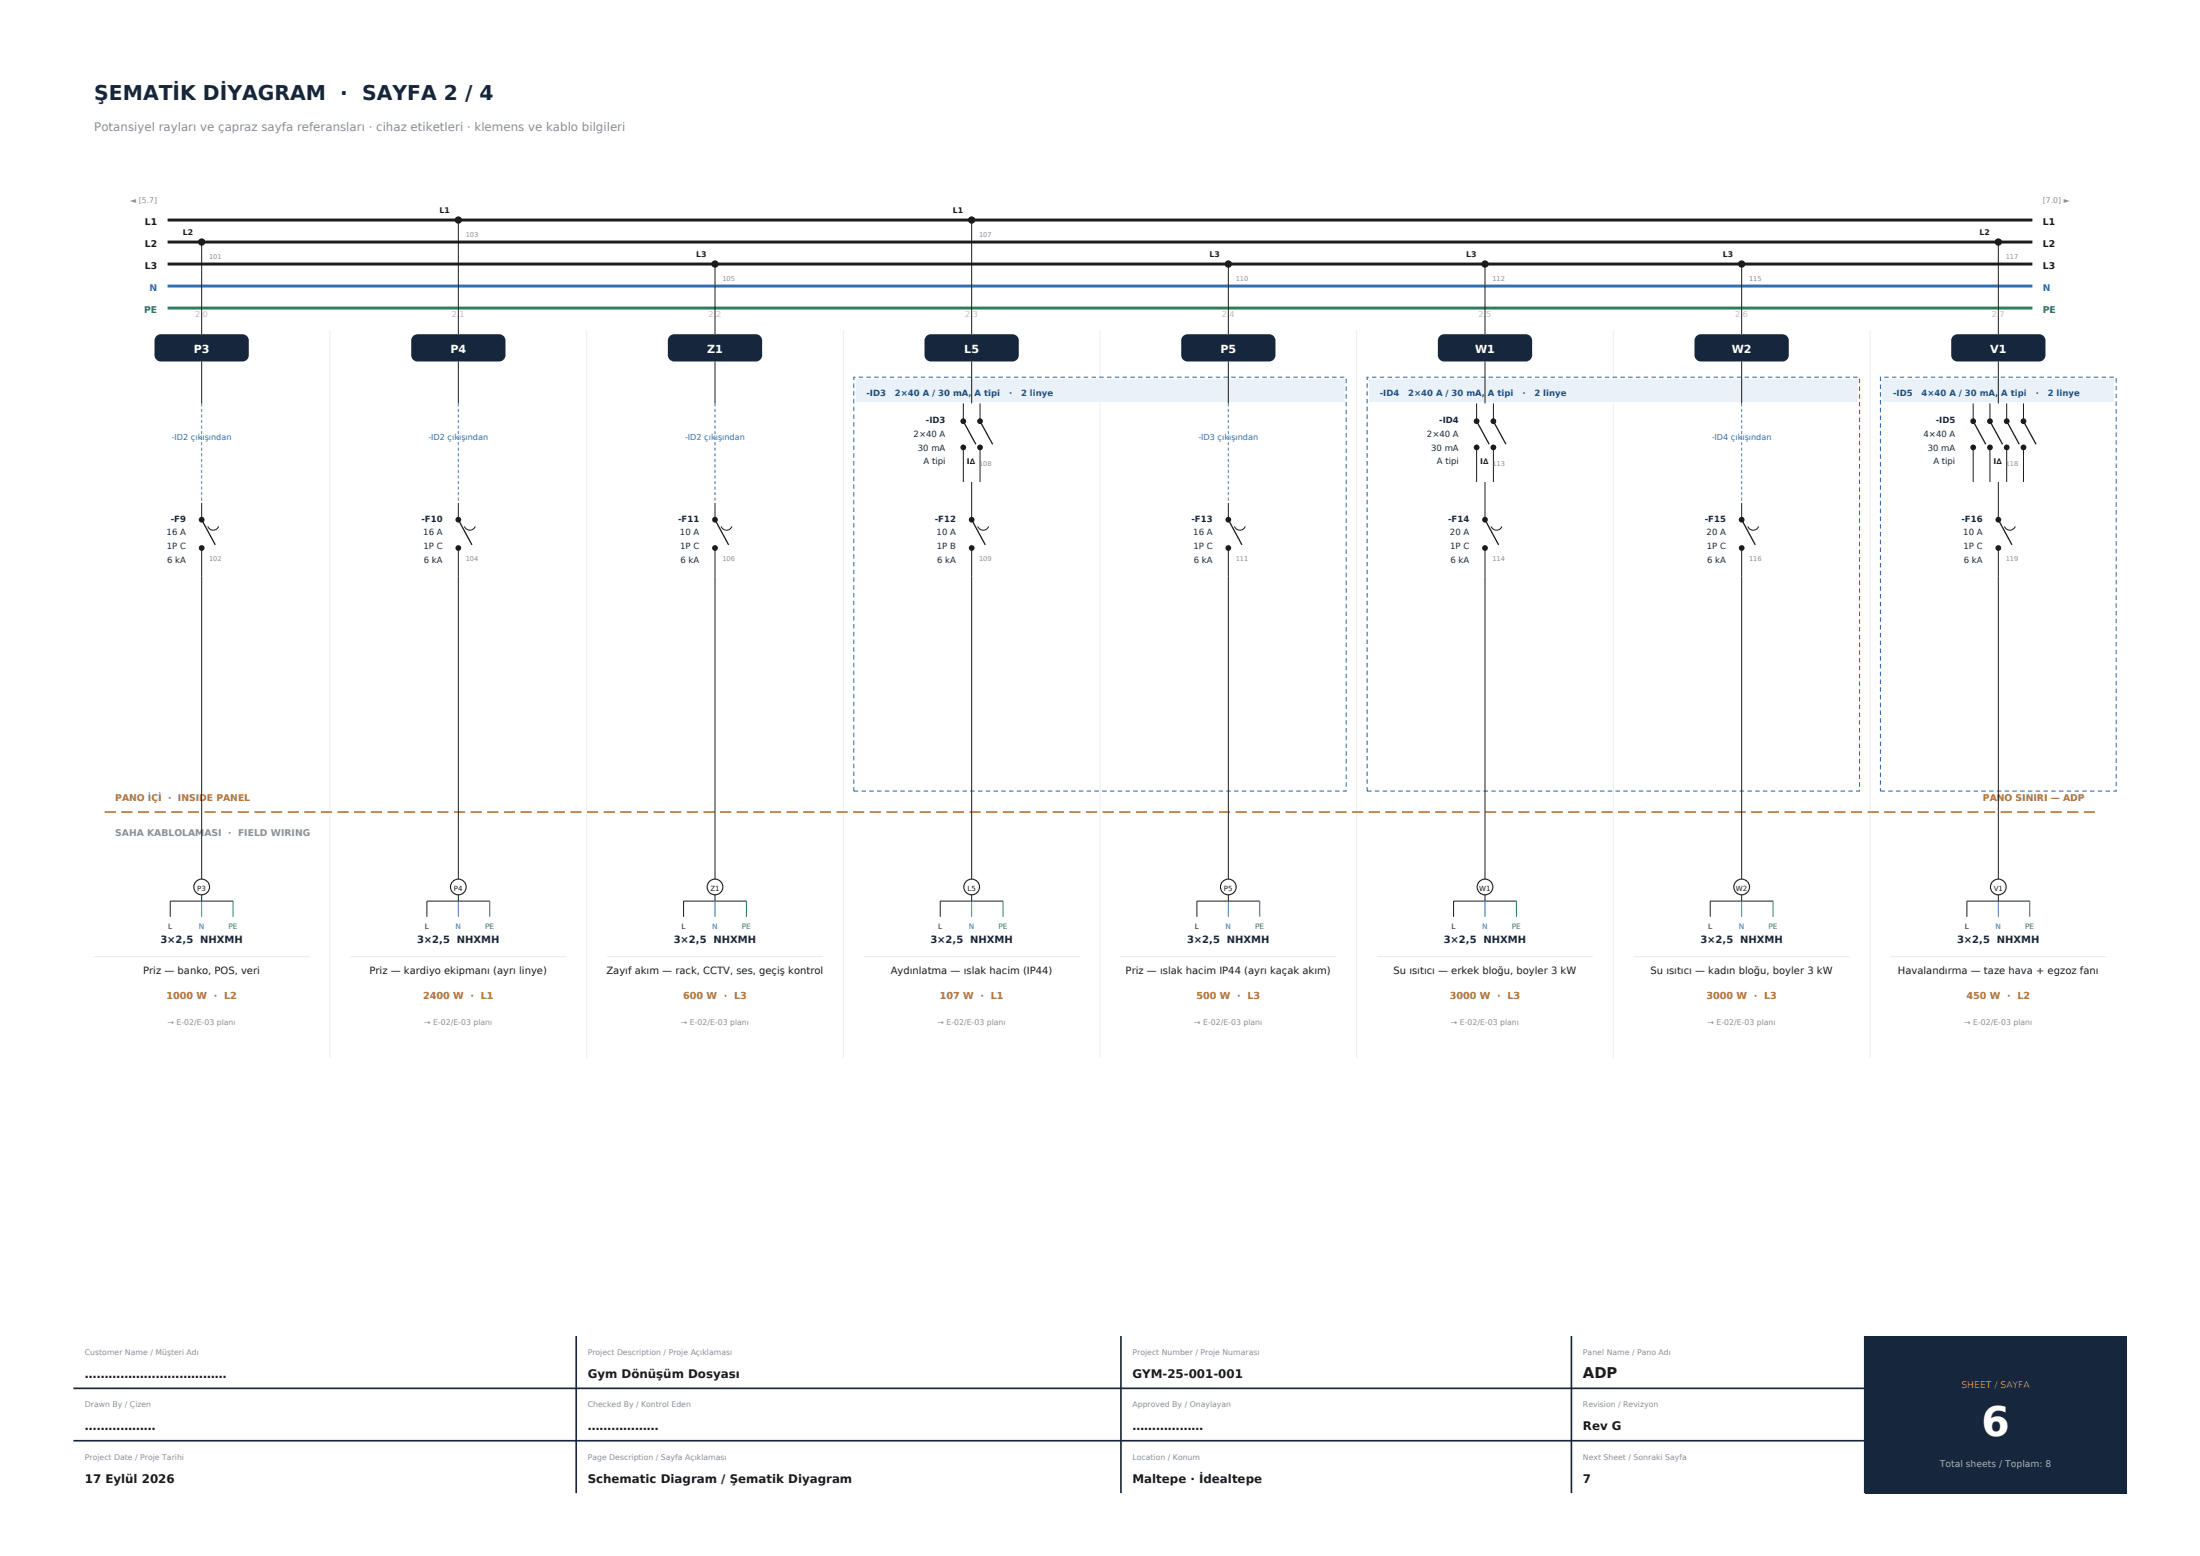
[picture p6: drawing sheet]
<svg xmlns="http://www.w3.org/2000/svg" width="420mm" height="297mm" viewBox="0 0 420 297" stroke-linecap="round" stroke-linejoin="round" font-family="sans-serif">
<path d="M110 255v30M214 255v30M300 255v30M356 255v30M14 275h342M14 265h342" fill="none" stroke="#16273d" stroke-width=".32"/>
<path d="M356 255h50v30h-50z" fill-rule="evenodd" fill="#16273d"/>
<path d="M32 42h356M32 46.2h356M32 50.4h356" fill="none" stroke="#1c1c1c" stroke-width=".56"/>
<path d="M32 54.6h356" fill="none" stroke="#2f6fb3" stroke-width=".56"/>
<path d="M32 58.8h356" fill="none" stroke="#2e7d5b" stroke-width=".56"/>
<path d="M63 63v139M112 63v139M161 63v139M210 63v139M259 63v139M308 63v139M357 63v139" fill="none" stroke="#edeff2" stroke-width=".19"/>
<path d="M163 72h94v79h-94z" fill="none" stroke="#2f6fb3" stroke-width=".21" stroke-dasharray=".8 .6" stroke-linecap="butt"/>
<path d="M163.4 72.4h93.2v4.2h-93.2z" fill-rule="evenodd" fill="#eaf1f8"/>
<path d="M261 72h94v79h-94z" fill="none" stroke="#2f6fb3" stroke-width=".21" stroke-dasharray=".8 .6" stroke-linecap="butt"/>
<path d="M261.4 72.4h93.2v4.2h-93.2z" fill-rule="evenodd" fill="#eaf1f8"/>
<path d="M359 72h45v79h-45z" fill="none" stroke="#2f6fb3" stroke-width=".21" stroke-dasharray=".8 .6" stroke-linecap="butt"/>
<path d="M359.4 72.4h44.2v4.2h-44.2z" fill-rule="evenodd" fill="#eaf1f8"/>
<path d="M20 155h380" fill="none" stroke="#b87333" stroke-width=".32" stroke-dasharray="2.1 1.1" stroke-linecap="butt"/>
<path d="M30 64l.7-.2h15.6a1.2 1.2 0 0 1 1.2 1.2v2.8a1.2 1.2 0 0 1-1.2 1.2h-15.6a1.2 1.2 0 0 1-1.2-1.2v-2.8l.1-.4z" fill-rule="evenodd" fill="#16273d"/>
<path d="M38.5 46.2v17.6" fill="none" stroke="#1c1c1c" stroke-width=".19"/>
<circle cx="38.5" cy="46.2" r=".7" fill="#1c1c1c"/>
<path d="M38.5 69v8M38.5 96v3.2" fill="none" stroke="#1c1c1c" stroke-width=".19"/>
<path d="M38.5 77v19" fill="none" stroke="#2f6fb3" stroke-width=".19" stroke-dasharray=".6 .5" stroke-linecap="butt"/>
<path d="M38.5 99.2l2.6 4.8" fill="none" stroke="#1c1c1c" stroke-width=".25"/>
<circle cx="38.5" cy="99.2" r=".55" fill="#1c1c1c"/>
<path d="M38.5 104.6v5.4" fill="none" stroke="#1c1c1c" stroke-width=".19"/>
<circle cx="38.5" cy="104.6" r=".55" fill="#1c1c1c"/>
<path d="M38.5 110v57M39.7 100.5a1.1 1.1 0 0 0 1 .7 1.1 1.1 0 0 0 1-.7" fill="none" stroke="#1c1c1c" stroke-width=".19"/>
<circle cx="38.5" cy="169.3" r="1.5" fill="#fff" stroke="#1c1c1c" stroke-width=".21"/>
<path d="M38.5 167v.8M38.5 170.8v1.2M44.5 172h-12v3" fill="none" stroke="#1c1c1c" stroke-width=".19"/>
<path d="M38.5 172v3" fill="none" stroke="#2f6fb3" stroke-width=".19"/>
<path d="M44.5 172v3" fill="none" stroke="#2e7d5b" stroke-width=".19"/>
<path d="M17.9 182.6h41.2" fill="none" stroke="#e7e9ec" stroke-width=".19"/>
<path d="M79 64l.7-.2h15.6a1.2 1.2 0 0 1 1.2 1.2v2.8a1.2 1.2 0 0 1-1.2 1.2h-15.6a1.2 1.2 0 0 1-1.2-1.2v-2.8l.1-.4z" fill-rule="evenodd" fill="#16273d"/>
<path d="M87.5 42v21.8" fill="none" stroke="#1c1c1c" stroke-width=".19"/>
<circle cx="87.5" cy="42" r=".7" fill="#1c1c1c"/>
<path d="M87.5 69v8M87.5 96v3.2" fill="none" stroke="#1c1c1c" stroke-width=".19"/>
<path d="M87.5 77v19" fill="none" stroke="#2f6fb3" stroke-width=".19" stroke-dasharray=".6 .5" stroke-linecap="butt"/>
<path d="M87.5 99.2l2.6 4.8" fill="none" stroke="#1c1c1c" stroke-width=".25"/>
<circle cx="87.5" cy="99.2" r=".55" fill="#1c1c1c"/>
<path d="M87.5 104.6v5.4" fill="none" stroke="#1c1c1c" stroke-width=".19"/>
<circle cx="87.5" cy="104.6" r=".55" fill="#1c1c1c"/>
<path d="M87.5 110v57M88.7 100.5a1.1 1.1 0 0 0 1 .7 1.1 1.1 0 0 0 1-.7" fill="none" stroke="#1c1c1c" stroke-width=".19"/>
<circle cx="87.5" cy="169.3" r="1.5" fill="#fff" stroke="#1c1c1c" stroke-width=".21"/>
<path d="M87.5 167v.8M87.5 170.8v1.2M93.5 172h-12v3" fill="none" stroke="#1c1c1c" stroke-width=".19"/>
<path d="M87.5 172v3" fill="none" stroke="#2f6fb3" stroke-width=".19"/>
<path d="M93.5 172v3" fill="none" stroke="#2e7d5b" stroke-width=".19"/>
<path d="M66.9 182.6h41.2" fill="none" stroke="#e7e9ec" stroke-width=".19"/>
<path d="M128 64l.7-.2h15.6a1.2 1.2 0 0 1 1.2 1.2v2.8a1.2 1.2 0 0 1-1.2 1.2h-15.6a1.2 1.2 0 0 1-1.2-1.2v-2.8l.1-.4z" fill-rule="evenodd" fill="#16273d"/>
<path d="M136.5 50.4v13.4" fill="none" stroke="#1c1c1c" stroke-width=".19"/>
<circle cx="136.5" cy="50.4" r=".7" fill="#1c1c1c"/>
<path d="M136.5 69v8M136.5 96v3.2" fill="none" stroke="#1c1c1c" stroke-width=".19"/>
<path d="M136.5 77v19" fill="none" stroke="#2f6fb3" stroke-width=".19" stroke-dasharray=".6 .5" stroke-linecap="butt"/>
<path d="M136.5 99.2l2.6 4.8" fill="none" stroke="#1c1c1c" stroke-width=".25"/>
<circle cx="136.5" cy="99.2" r=".55" fill="#1c1c1c"/>
<path d="M136.5 104.6v5.4" fill="none" stroke="#1c1c1c" stroke-width=".19"/>
<circle cx="136.5" cy="104.6" r=".55" fill="#1c1c1c"/>
<path d="M136.5 110v57M137.7 100.5a1.1 1.1 0 0 0 1 .7 1.1 1.1 0 0 0 1-.7" fill="none" stroke="#1c1c1c" stroke-width=".19"/>
<circle cx="136.5" cy="169.3" r="1.5" fill="#fff" stroke="#1c1c1c" stroke-width=".21"/>
<path d="M136.5 167v.8M136.5 170.8v1.2M142.5 172h-12v3" fill="none" stroke="#1c1c1c" stroke-width=".19"/>
<path d="M136.5 172v3" fill="none" stroke="#2f6fb3" stroke-width=".19"/>
<path d="M142.5 172v3" fill="none" stroke="#2e7d5b" stroke-width=".19"/>
<path d="M115.9 182.6h41.2" fill="none" stroke="#e7e9ec" stroke-width=".19"/>
<path d="M177 64l.7-.2h15.6a1.2 1.2 0 0 1 1.2 1.2v2.8a1.2 1.2 0 0 1-1.2 1.2h-15.6a1.2 1.2 0 0 1-1.2-1.2v-2.8l.1-.4z" fill-rule="evenodd" fill="#16273d"/>
<path d="M185.5 42v21.8" fill="none" stroke="#1c1c1c" stroke-width=".19"/>
<circle cx="185.5" cy="42" r=".7" fill="#1c1c1c"/>
<path d="M183.9 77v3.4M185.5 69v8" fill="none" stroke="#1c1c1c" stroke-width=".19"/>
<path d="M183.9 80.4l2.4 4.4" fill="none" stroke="#1c1c1c" stroke-width=".25"/>
<circle cx="183.9" cy="80.4" r=".55" fill="#1c1c1c"/>
<path d="M183.9 85.4v6.6" fill="none" stroke="#1c1c1c" stroke-width=".19"/>
<circle cx="183.9" cy="85.4" r=".55" fill="#1c1c1c"/>
<path d="M187.1 77v3.4" fill="none" stroke="#1c1c1c" stroke-width=".19"/>
<path d="M187.1 80.4l2.4 4.4" fill="none" stroke="#1c1c1c" stroke-width=".25"/>
<circle cx="187.1" cy="80.4" r=".55" fill="#1c1c1c"/>
<path d="M187.1 85.4v6.6" fill="none" stroke="#1c1c1c" stroke-width=".19"/>
<circle cx="187.1" cy="85.4" r=".55" fill="#1c1c1c"/>
<path d="M185.5 92v7.2" fill="none" stroke="#1c1c1c" stroke-width=".19"/>
<path d="M185.5 99.2l2.6 4.8" fill="none" stroke="#1c1c1c" stroke-width=".25"/>
<circle cx="185.5" cy="99.2" r=".55" fill="#1c1c1c"/>
<path d="M185.5 104.6v5.4" fill="none" stroke="#1c1c1c" stroke-width=".19"/>
<circle cx="185.5" cy="104.6" r=".55" fill="#1c1c1c"/>
<path d="M185.5 110v57M186.7 100.5a1.1 1.1 0 0 0 1 .7 1.1 1.1 0 0 0 1-.7" fill="none" stroke="#1c1c1c" stroke-width=".19"/>
<circle cx="185.5" cy="169.3" r="1.5" fill="#fff" stroke="#1c1c1c" stroke-width=".21"/>
<path d="M185.5 167v.8M185.5 170.8v1.2M191.5 172h-12v3" fill="none" stroke="#1c1c1c" stroke-width=".19"/>
<path d="M185.5 172v3" fill="none" stroke="#2f6fb3" stroke-width=".19"/>
<path d="M191.5 172v3" fill="none" stroke="#2e7d5b" stroke-width=".19"/>
<path d="M164.9 182.6h41.2" fill="none" stroke="#e7e9ec" stroke-width=".19"/>
<path d="M225.7 64.3l.6-.4 .4-.1h15.6a1.2 1.2 0 0 1 1.2 1.2v2.8a1.2 1.2 0 0 1-1.2 1.2h-15.6a1.2 1.2 0 0 1-1.2-1.2v-2.8z" fill-rule="evenodd" fill="#16273d"/>
<path d="M234.5 50.4v13.4" fill="none" stroke="#1c1c1c" stroke-width=".19"/>
<circle cx="234.5" cy="50.4" r=".7" fill="#1c1c1c"/>
<path d="M234.5 69v8M234.5 96v3.2" fill="none" stroke="#1c1c1c" stroke-width=".19"/>
<path d="M234.5 77v19" fill="none" stroke="#2f6fb3" stroke-width=".19" stroke-dasharray=".6 .5" stroke-linecap="butt"/>
<path d="M234.5 99.2l2.6 4.8" fill="none" stroke="#1c1c1c" stroke-width=".25"/>
<circle cx="234.5" cy="99.2" r=".55" fill="#1c1c1c"/>
<path d="M234.5 104.6v5.4" fill="none" stroke="#1c1c1c" stroke-width=".19"/>
<circle cx="234.5" cy="104.6" r=".55" fill="#1c1c1c"/>
<path d="M234.5 110v57M235.7 100.5a1.1 1.1 0 0 0 1 .7 1.1 1.1 0 0 0 1-.7" fill="none" stroke="#1c1c1c" stroke-width=".19"/>
<circle cx="234.5" cy="169.3" r="1.5" fill="#fff" stroke="#1c1c1c" stroke-width=".21"/>
<path d="M234.5 167v.8M234.5 170.8v1.2M240.5 172h-12v3" fill="none" stroke="#1c1c1c" stroke-width=".19"/>
<path d="M234.5 172v3" fill="none" stroke="#2f6fb3" stroke-width=".19"/>
<path d="M240.5 172v3" fill="none" stroke="#2e7d5b" stroke-width=".19"/>
<path d="M213.9 182.6h41.2" fill="none" stroke="#e7e9ec" stroke-width=".19"/>
<path d="M275 64l.7-.2h15.6a1.2 1.2 0 0 1 1.2 1.2v2.8a1.2 1.2 0 0 1-1.2 1.2h-15.6a1.2 1.2 0 0 1-1.2-1.2v-2.8l.1-.4z" fill-rule="evenodd" fill="#16273d"/>
<path d="M283.5 50.4v13.4" fill="none" stroke="#1c1c1c" stroke-width=".19"/>
<circle cx="283.5" cy="50.4" r=".7" fill="#1c1c1c"/>
<path d="M281.9 77v3.4M283.5 69v8" fill="none" stroke="#1c1c1c" stroke-width=".19"/>
<path d="M281.9 80.4l2.4 4.4" fill="none" stroke="#1c1c1c" stroke-width=".25"/>
<circle cx="281.9" cy="80.4" r=".55" fill="#1c1c1c"/>
<path d="M281.9 85.4v6.6" fill="none" stroke="#1c1c1c" stroke-width=".19"/>
<circle cx="281.9" cy="85.4" r=".55" fill="#1c1c1c"/>
<path d="M285.1 77v3.4" fill="none" stroke="#1c1c1c" stroke-width=".19"/>
<path d="M285.1 80.4l2.4 4.4" fill="none" stroke="#1c1c1c" stroke-width=".25"/>
<circle cx="285.1" cy="80.4" r=".55" fill="#1c1c1c"/>
<path d="M285.1 85.4v6.6" fill="none" stroke="#1c1c1c" stroke-width=".19"/>
<circle cx="285.1" cy="85.4" r=".55" fill="#1c1c1c"/>
<path d="M283.5 92v7.2" fill="none" stroke="#1c1c1c" stroke-width=".19"/>
<path d="M283.5 99.2l2.6 4.8" fill="none" stroke="#1c1c1c" stroke-width=".25"/>
<circle cx="283.5" cy="99.2" r=".55" fill="#1c1c1c"/>
<path d="M283.5 104.6v5.4" fill="none" stroke="#1c1c1c" stroke-width=".19"/>
<circle cx="283.5" cy="104.6" r=".55" fill="#1c1c1c"/>
<path d="M283.5 110v57M284.7 100.5a1.1 1.1 0 0 0 1 .7 1.1 1.1 0 0 0 1-.7" fill="none" stroke="#1c1c1c" stroke-width=".19"/>
<circle cx="283.5" cy="169.3" r="1.5" fill="#fff" stroke="#1c1c1c" stroke-width=".21"/>
<path d="M283.5 167v.8M283.5 170.8v1.2M289.5 172h-12v3" fill="none" stroke="#1c1c1c" stroke-width=".19"/>
<path d="M283.5 172v3" fill="none" stroke="#2f6fb3" stroke-width=".19"/>
<path d="M289.5 172v3" fill="none" stroke="#2e7d5b" stroke-width=".19"/>
<path d="M262.9 182.6h41.2" fill="none" stroke="#e7e9ec" stroke-width=".19"/>
<path d="M324 64l.7-.2h15.6a1.2 1.2 0 0 1 1.2 1.2v2.8a1.2 1.2 0 0 1-1.2 1.2h-15.6a1.2 1.2 0 0 1-1.2-1.2v-2.8l.1-.4z" fill-rule="evenodd" fill="#16273d"/>
<path d="M332.5 50.4v13.4" fill="none" stroke="#1c1c1c" stroke-width=".19"/>
<circle cx="332.5" cy="50.4" r=".7" fill="#1c1c1c"/>
<path d="M332.5 69v8M332.5 96v3.2" fill="none" stroke="#1c1c1c" stroke-width=".19"/>
<path d="M332.5 77v19" fill="none" stroke="#2f6fb3" stroke-width=".19" stroke-dasharray=".6 .5" stroke-linecap="butt"/>
<path d="M332.5 99.2l2.6 4.8" fill="none" stroke="#1c1c1c" stroke-width=".25"/>
<circle cx="332.5" cy="99.2" r=".55" fill="#1c1c1c"/>
<path d="M332.5 104.6v5.4" fill="none" stroke="#1c1c1c" stroke-width=".19"/>
<circle cx="332.5" cy="104.6" r=".55" fill="#1c1c1c"/>
<path d="M332.5 110v57M333.7 100.5a1.1 1.1 0 0 0 1 .7 1.1 1.1 0 0 0 1-.7" fill="none" stroke="#1c1c1c" stroke-width=".19"/>
<circle cx="332.5" cy="169.3" r="1.5" fill="#fff" stroke="#1c1c1c" stroke-width=".21"/>
<path d="M332.5 167v.8M332.5 170.8v1.2M338.5 172h-12v3" fill="none" stroke="#1c1c1c" stroke-width=".19"/>
<path d="M332.5 172v3" fill="none" stroke="#2f6fb3" stroke-width=".19"/>
<path d="M338.5 172v3" fill="none" stroke="#2e7d5b" stroke-width=".19"/>
<path d="M311.9 182.6h41.2" fill="none" stroke="#e7e9ec" stroke-width=".19"/>
<path d="M373 64l.7-.2h15.6a1.2 1.2 0 0 1 1.2 1.2v2.8a1.2 1.2 0 0 1-1.2 1.2h-15.6a1.2 1.2 0 0 1-1.2-1.2v-2.8l.1-.4z" fill-rule="evenodd" fill="#16273d"/>
<path d="M381.5 46.2v17.6" fill="none" stroke="#1c1c1c" stroke-width=".19"/>
<circle cx="381.5" cy="46.2" r=".7" fill="#1c1c1c"/>
<path d="M376.7 77v3.4M381.5 69v8" fill="none" stroke="#1c1c1c" stroke-width=".19"/>
<path d="M376.7 80.4l2.4 4.4" fill="none" stroke="#1c1c1c" stroke-width=".25"/>
<circle cx="376.7" cy="80.4" r=".55" fill="#1c1c1c"/>
<path d="M376.7 85.4v6.6" fill="none" stroke="#1c1c1c" stroke-width=".19"/>
<circle cx="376.7" cy="85.4" r=".55" fill="#1c1c1c"/>
<path d="M379.9 77v3.4" fill="none" stroke="#1c1c1c" stroke-width=".19"/>
<path d="M379.9 80.4l2.4 4.4" fill="none" stroke="#1c1c1c" stroke-width=".25"/>
<circle cx="379.9" cy="80.4" r=".55" fill="#1c1c1c"/>
<path d="M379.9 85.4v6.6" fill="none" stroke="#1c1c1c" stroke-width=".19"/>
<circle cx="379.9" cy="85.4" r=".55" fill="#1c1c1c"/>
<path d="M383.1 77v3.4" fill="none" stroke="#1c1c1c" stroke-width=".19"/>
<path d="M383.1 80.4l2.4 4.4" fill="none" stroke="#1c1c1c" stroke-width=".25"/>
<circle cx="383.1" cy="80.4" r=".55" fill="#1c1c1c"/>
<path d="M383.1 85.4v6.6" fill="none" stroke="#1c1c1c" stroke-width=".19"/>
<circle cx="383.1" cy="85.4" r=".55" fill="#1c1c1c"/>
<path d="M386.3 77v3.4" fill="none" stroke="#1c1c1c" stroke-width=".19"/>
<path d="M386.3 80.4l2.4 4.4" fill="none" stroke="#1c1c1c" stroke-width=".25"/>
<circle cx="386.3" cy="80.4" r=".55" fill="#1c1c1c"/>
<path d="M386.3 85.4v6.6" fill="none" stroke="#1c1c1c" stroke-width=".19"/>
<circle cx="386.3" cy="85.4" r=".55" fill="#1c1c1c"/>
<path d="M381.5 92v7.2" fill="none" stroke="#1c1c1c" stroke-width=".19"/>
<path d="M381.5 99.2l2.6 4.8" fill="none" stroke="#1c1c1c" stroke-width=".25"/>
<circle cx="381.5" cy="99.2" r=".55" fill="#1c1c1c"/>
<path d="M381.5 104.6v5.4" fill="none" stroke="#1c1c1c" stroke-width=".19"/>
<circle cx="381.5" cy="104.6" r=".55" fill="#1c1c1c"/>
<path d="M381.5 110v57M382.7 100.5a1.1 1.1 0 0 0 1 .7 1.1 1.1 0 0 0 1-.7" fill="none" stroke="#1c1c1c" stroke-width=".19"/>
<circle cx="381.5" cy="169.3" r="1.5" fill="#fff" stroke="#1c1c1c" stroke-width=".21"/>
<path d="M381.5 167v.8M381.5 170.8v1.2M387.5 172h-12v3" fill="none" stroke="#1c1c1c" stroke-width=".19"/>
<path d="M381.5 172v3" fill="none" stroke="#2f6fb3" stroke-width=".19"/>
<path d="M387.5 172v3" fill="none" stroke="#2e7d5b" stroke-width=".19"/>
<path d="M360.9 182.6h41.2" fill="none" stroke="#e7e9ec" stroke-width=".19"/>
<text font-size="7.8" fill="#fff" x="378.3" y="274">6</text>
<text font-size="3.9" fill="#16273d" x="18" y="19">ŞEMATİK DİYAGRAM · SAYFA 2 / 4</text>
<text font-size="2.8" fill="#1c1c1c" x="302.2" y="263">ADP</text>
<text font-size="2.3" fill="#8a8f98" x="18" y="25">Potansiyel rayları ve çapraz sayfa referansları · cihaz etiketleri · klemens ve kablo bilgileri</text>
<g font-size="2.3" fill="#1c1c1c">
<text x="16.2" y="263">………………………………</text>
<text x="112.2" y="263">Gym Dönüşüm Dosyası</text>
<text x="216.2" y="263">GYM-25-001-001</text>
<text x="16.2" y="273">………………</text>
<text x="112.2" y="273">………………</text>
<text x="216.2" y="273">………………</text>
<text x="302.2" y="273">Rev G</text>
<text x="16.2" y="283">17 Eylül 2026</text>
<text x="112.2" y="283">Schematic Diagram / Şematik Diyagram</text>
<text x="216.2" y="283">Maltepe · İdealtepe</text>
<text x="302.2" y="283">7</text>
</g>
<g font-size="2.1" fill="#fff">
<text x="37" y="67.4">P3</text>
<text x="86" y="67.4">P4</text>
<text x="135" y="67.4">Z1</text>
<text x="184.1" y="67.4">L5</text>
<text x="233" y="67.4">P5</text>
<text x="281.6" y="67.4">W1</text>
<text x="330.6" y="67.4">W2</text>
<text x="379.9" y="67.4">V1</text>
</g>
<g font-size="1.9" fill="#1c1c1c">
<text x="27.3" y="186">Priz — banko, POS, veri</text>
<text x="70.5" y="186">Priz — kardiyo ekipmanı (ayrı linye)</text>
<text x="115.8" y="186">Zayıf akım — rack, CCTV, ses, geçiş kontrol</text>
<text x="170" y="186">Aydınlatma — ıslak hacim (IP44)</text>
<text x="214.9" y="186">Priz — ıslak hacim IP44 (ayrı kaçak akım)</text>
<text x="266" y="186">Su ısıtıcı — erkek bloğu, boyler 3 kW</text>
<text x="315.1" y="186">Su ısıtıcı — kadın bloğu, boyler 3 kW</text>
<text x="362.3" y="186">Havalandırma — taze hava + egzoz fanı</text>
</g>
<g font-size="1.9" fill="#16273d">
<text x="30.6" y="180">3×2,5 NHXMH</text>
<text x="79.6" y="180">3×2,5 NHXMH</text>
<text x="128.6" y="180">3×2,5 NHXMH</text>
<text x="177.6" y="180">3×2,5 NHXMH</text>
<text x="226.6" y="180">3×2,5 NHXMH</text>
<text x="275.6" y="180">3×2,5 NHXMH</text>
<text x="324.6" y="180">3×2,5 NHXMH</text>
<text x="373.6" y="180">3×2,5 NHXMH</text>
</g>
<g font-size="1.8" fill="#1c1c1c">
<text x="27.6" y="43">L1</text>
<text x="27.6" y="47.2">L2</text>
<text x="390" y="43">L1</text>
<text x="390" y="47.2">L2</text>
<text x="27.6" y="51.4">L3</text>
<text x="390" y="51.4">L3</text>
</g>
<g font-size="1.8" fill="#2e7d5b">
<text x="27.5" y="59.8">PE</text>
<text x="390" y="59.8">PE</text>
</g>
<g font-size="1.8" fill="#2f6fb3">
<text x="28.5" y="55.6">N</text>
<text x="390" y="55.6">N</text>
</g>
<g font-size="1.8" fill="#b87333">
<text x="22" y="152.8">PANO İÇİ · INSIDE PANEL</text>
<text x="378.6" y="152.8">PANO SINIRI — ADP</text>
<text x="31.8" y="190.6">1000 W · L2</text>
<text x="80.8" y="190.6">2400 W · L1</text>
<text x="130.4" y="190.6">600 W · L3</text>
<text x="179.4" y="190.6">107 W · L1</text>
<text x="228.4" y="190.6">500 W · L3</text>
<text x="276.8" y="190.6">3000 W · L3</text>
<text x="325.8" y="190.6">3000 W · L3</text>
<text x="375.4" y="190.6">450 W · L2</text>
<text x="374.5" y="265">SHEET / SAYFA</text>
</g>
<text font-size="1.8" fill="#8a8f98" x="22" y="159.6">SAHA KABLOLAMASI · FIELD WIRING</text>
<text font-size="1.8" fill="#9fb0c4" x="370.3" y="280">Total sheets / Toplam: 8</text>
<g font-size="1.6" fill="#b9bec6">
<text x="37.3" y="60.6">2.0</text>
<text x="86.3" y="60.6">2.1</text>
<text x="135.3" y="60.6">2.2</text>
<text x="184.3" y="60.6">2.3</text>
<text x="233.3" y="60.6">2.4</text>
<text x="282.3" y="60.6">2.5</text>
<text x="331.3" y="60.6">2.6</text>
<text x="380.3" y="60.6">2.7</text>
</g>
<g font-size="1.6" fill="#1b4f86">
<text x="165.4" y="75.6">-ID3</text>
<text x="170.8" y="75.6">2×40 A / 30 mA, A tipi</text>
<text x="192.6" y="75.6">·</text>
<text x="194.9" y="75.6">2 linye</text>
<text x="263.4" y="75.6">-ID4</text>
<text x="268.8" y="75.6">2×40 A / 30 mA, A tipi</text>
<text x="290.6" y="75.6">·</text>
<text x="292.9" y="75.6">2 linye</text>
<text x="361.4" y="75.6">-ID5</text>
<text x="366.8" y="75.6">4×40 A / 30 mA, A tipi</text>
<text x="388.6" y="75.6">·</text>
<text x="390.9" y="75.6">2 linye</text>
</g>
<g font-size="1.6" fill="#16273d">
<text x="174.4" y="83.4">2×40 A</text>
<text x="176.7" y="80.8">-ID3</text>
<text x="272.4" y="83.4">2×40 A</text>
<text x="274.7" y="80.8">-ID4</text>
<text x="367.2" y="83.4">4×40 A</text>
<text x="369.5" y="80.8">-ID5</text>
<text x="175.2" y="86">30 mA</text>
<text x="176.3" y="88.6">A tipi</text>
<text x="273.2" y="86">30 mA</text>
<text x="274.3" y="88.6">A tipi</text>
<text x="368" y="86">30 mA</text>
<text x="369.1" y="88.6">A tipi</text>
<text x="32.6" y="99.6">-F9</text>
<text x="80.5" y="99.6">-F10</text>
<text x="129.5" y="99.6">-F11</text>
<text x="178.5" y="99.6">-F12</text>
<text x="227.5" y="99.6">-F13</text>
<text x="276.5" y="99.6">-F14</text>
<text x="325.5" y="99.6">-F15</text>
<text x="374.5" y="99.6">-F16</text>
<text x="31.8" y="102.2">16 A</text>
<text x="31.8" y="104.8">1P C</text>
<text x="31.9" y="107.4">6 kA</text>
<text x="80.8" y="102.2">16 A</text>
<text x="80.8" y="104.8">1P C</text>
<text x="80.9" y="107.4">6 kA</text>
<text x="129.8" y="102.2">10 A</text>
<text x="129.8" y="104.8">1P C</text>
<text x="129.9" y="107.4">6 kA</text>
<text x="178.8" y="102.2">10 A</text>
<text x="178.9" y="104.8">1P B</text>
<text x="178.9" y="107.4">6 kA</text>
<text x="227.8" y="102.2">16 A</text>
<text x="227.8" y="104.8">1P C</text>
<text x="227.9" y="107.4">6 kA</text>
<text x="276.8" y="102.2">20 A</text>
<text x="276.8" y="104.8">1P C</text>
<text x="276.9" y="107.4">6 kA</text>
<text x="325.8" y="102.2">20 A</text>
<text x="325.8" y="104.8">1P C</text>
<text x="325.9" y="107.4">6 kA</text>
<text x="374.8" y="102.2">10 A</text>
<text x="374.8" y="104.8">1P C</text>
<text x="374.9" y="107.4">6 kA</text>
</g>
<g font-size="1.6" fill="#2f6fb3">
<text x="32.8" y="84">-ID2 çıkışından</text>
<text x="81.8" y="84">-ID2 çıkışından</text>
<text x="130.8" y="84">-ID2 çıkışından</text>
<text x="228.8" y="84">-ID3 çıkışından</text>
<text x="326.8" y="84">-ID4 çıkışından</text>
</g>
<g font-size="1.5" fill="#8a8f98">
<text x="24.9" y="38.8">◄ [5.7]</text>
<text x="390" y="38.8">[7.0] ►</text>
<text x="32" y="195.6">→ E-02/E-03 planı</text>
<text x="81" y="195.6">→ E-02/E-03 planı</text>
<text x="130" y="195.6">→ E-02/E-03 planı</text>
<text x="179" y="195.6">→ E-02/E-03 planı</text>
<text x="228" y="195.6">→ E-02/E-03 planı</text>
<text x="277" y="195.6">→ E-02/E-03 planı</text>
<text x="326" y="195.6">→ E-02/E-03 planı</text>
<text x="375" y="195.6">→ E-02/E-03 planı</text>
<text x="16.2" y="258.6">Customer Name / Müşteri Adı</text>
<text x="112.2" y="258.6">Project Description / Proje Açıklaması</text>
<text x="216.2" y="258.6">Project Number / Proje Numarası</text>
<text x="302.2" y="258.6">Panel Name / Pano Adı</text>
<text x="16.2" y="268.6">Drawn By / Çizen</text>
<text x="112.2" y="268.6">Checked By / Kontrol Eden</text>
<text x="216.2" y="268.6">Approved By / Onaylayan</text>
<text x="302.2" y="268.6">Revision / Revizyon</text>
<text x="16.2" y="278.6">Project Date / Proje Tarihi</text>
<text x="112.2" y="278.6">Page Description / Sayfa Açıklaması</text>
<text x="216.2" y="278.6">Location / Konum</text>
<text x="302.2" y="278.6">Next Sheet / Sonraki Sayfa</text>
</g>
<g font-size="1.5" fill="#1c1c1c">
<text x="83.9" y="40.6">L1</text>
<text x="181.9" y="40.6">L1</text>
<text x="34.9" y="44.8">L2</text>
<text x="377.9" y="44.8">L2</text>
<text x="132.9" y="49">L3</text>
<text x="230.9" y="49">L3</text>
<text x="279.9" y="49">L3</text>
<text x="328.9" y="49">L3</text>
<text x="184.6" y="88.6">I∆</text>
<text x="282.6" y="88.6">I∆</text>
<text x="380.6" y="88.6">I∆</text>
</g>
<g font-size="1.4" fill="#1c1c1c">
<text x="32.1" y="177.4">L</text>
<text x="81.1" y="177.4">L</text>
<text x="130.1" y="177.4">L</text>
<text x="179.1" y="177.4">L</text>
<text x="228.1" y="177.4">L</text>
<text x="277.1" y="177.4">L</text>
<text x="326.1" y="177.4">L</text>
<text x="375.1" y="177.4">L</text>
</g>
<g font-size="1.4" fill="#2f6fb3">
<text x="38" y="177.4">N</text>
<text x="87" y="177.4">N</text>
<text x="136" y="177.4">N</text>
<text x="185" y="177.4">N</text>
<text x="234" y="177.4">N</text>
<text x="283" y="177.4">N</text>
<text x="332" y="177.4">N</text>
<text x="381" y="177.4">N</text>
</g>
<g font-size="1.4" fill="#2e7d5b">
<text x="43.6" y="177.4">PE</text>
<text x="92.6" y="177.4">PE</text>
<text x="141.6" y="177.4">PE</text>
<text x="190.6" y="177.4">PE</text>
<text x="239.6" y="177.4">PE</text>
<text x="288.6" y="177.4">PE</text>
<text x="337.6" y="177.4">PE</text>
<text x="386.6" y="177.4">PE</text>
</g>
<g font-size="1.3" fill="#8a8f98">
<text x="88.9" y="45.2">103</text>
<text x="186.9" y="45.2">107</text>
<text x="39.9" y="49.4">101</text>
<text x="137.9" y="53.6">105</text>
<text x="235.9" y="53.6">110</text>
<text x="284.9" y="53.6">112</text>
<text x="333.9" y="53.6">115</text>
<text x="382.9" y="49.4">117</text>
<text x="186.9" y="89">108</text>
<text x="284.9" y="89">113</text>
<text x="382.9" y="89">118</text>
<text x="39.9" y="107">102</text>
<text x="88.9" y="107">104</text>
<text x="137.9" y="107">106</text>
<text x="186.9" y="107">109</text>
<text x="235.9" y="107">111</text>
<text x="284.9" y="107">114</text>
<text x="333.9" y="107">116</text>
<text x="382.9" y="107">119</text>
</g>
<g font-size="1.3" fill="#1c1c1c">
<text x="37.7" y="170">P3</text>
<text x="86.7" y="170">P4</text>
<text x="135.6" y="170">Z1</text>
<text x="184.7" y="170">L5</text>
<text x="233.7" y="170">P5</text>
<text x="282.4" y="170">W1</text>
<text x="331.4" y="170">W2</text>
<text x="380.6" y="170">V1</text>
</g>
</svg>
